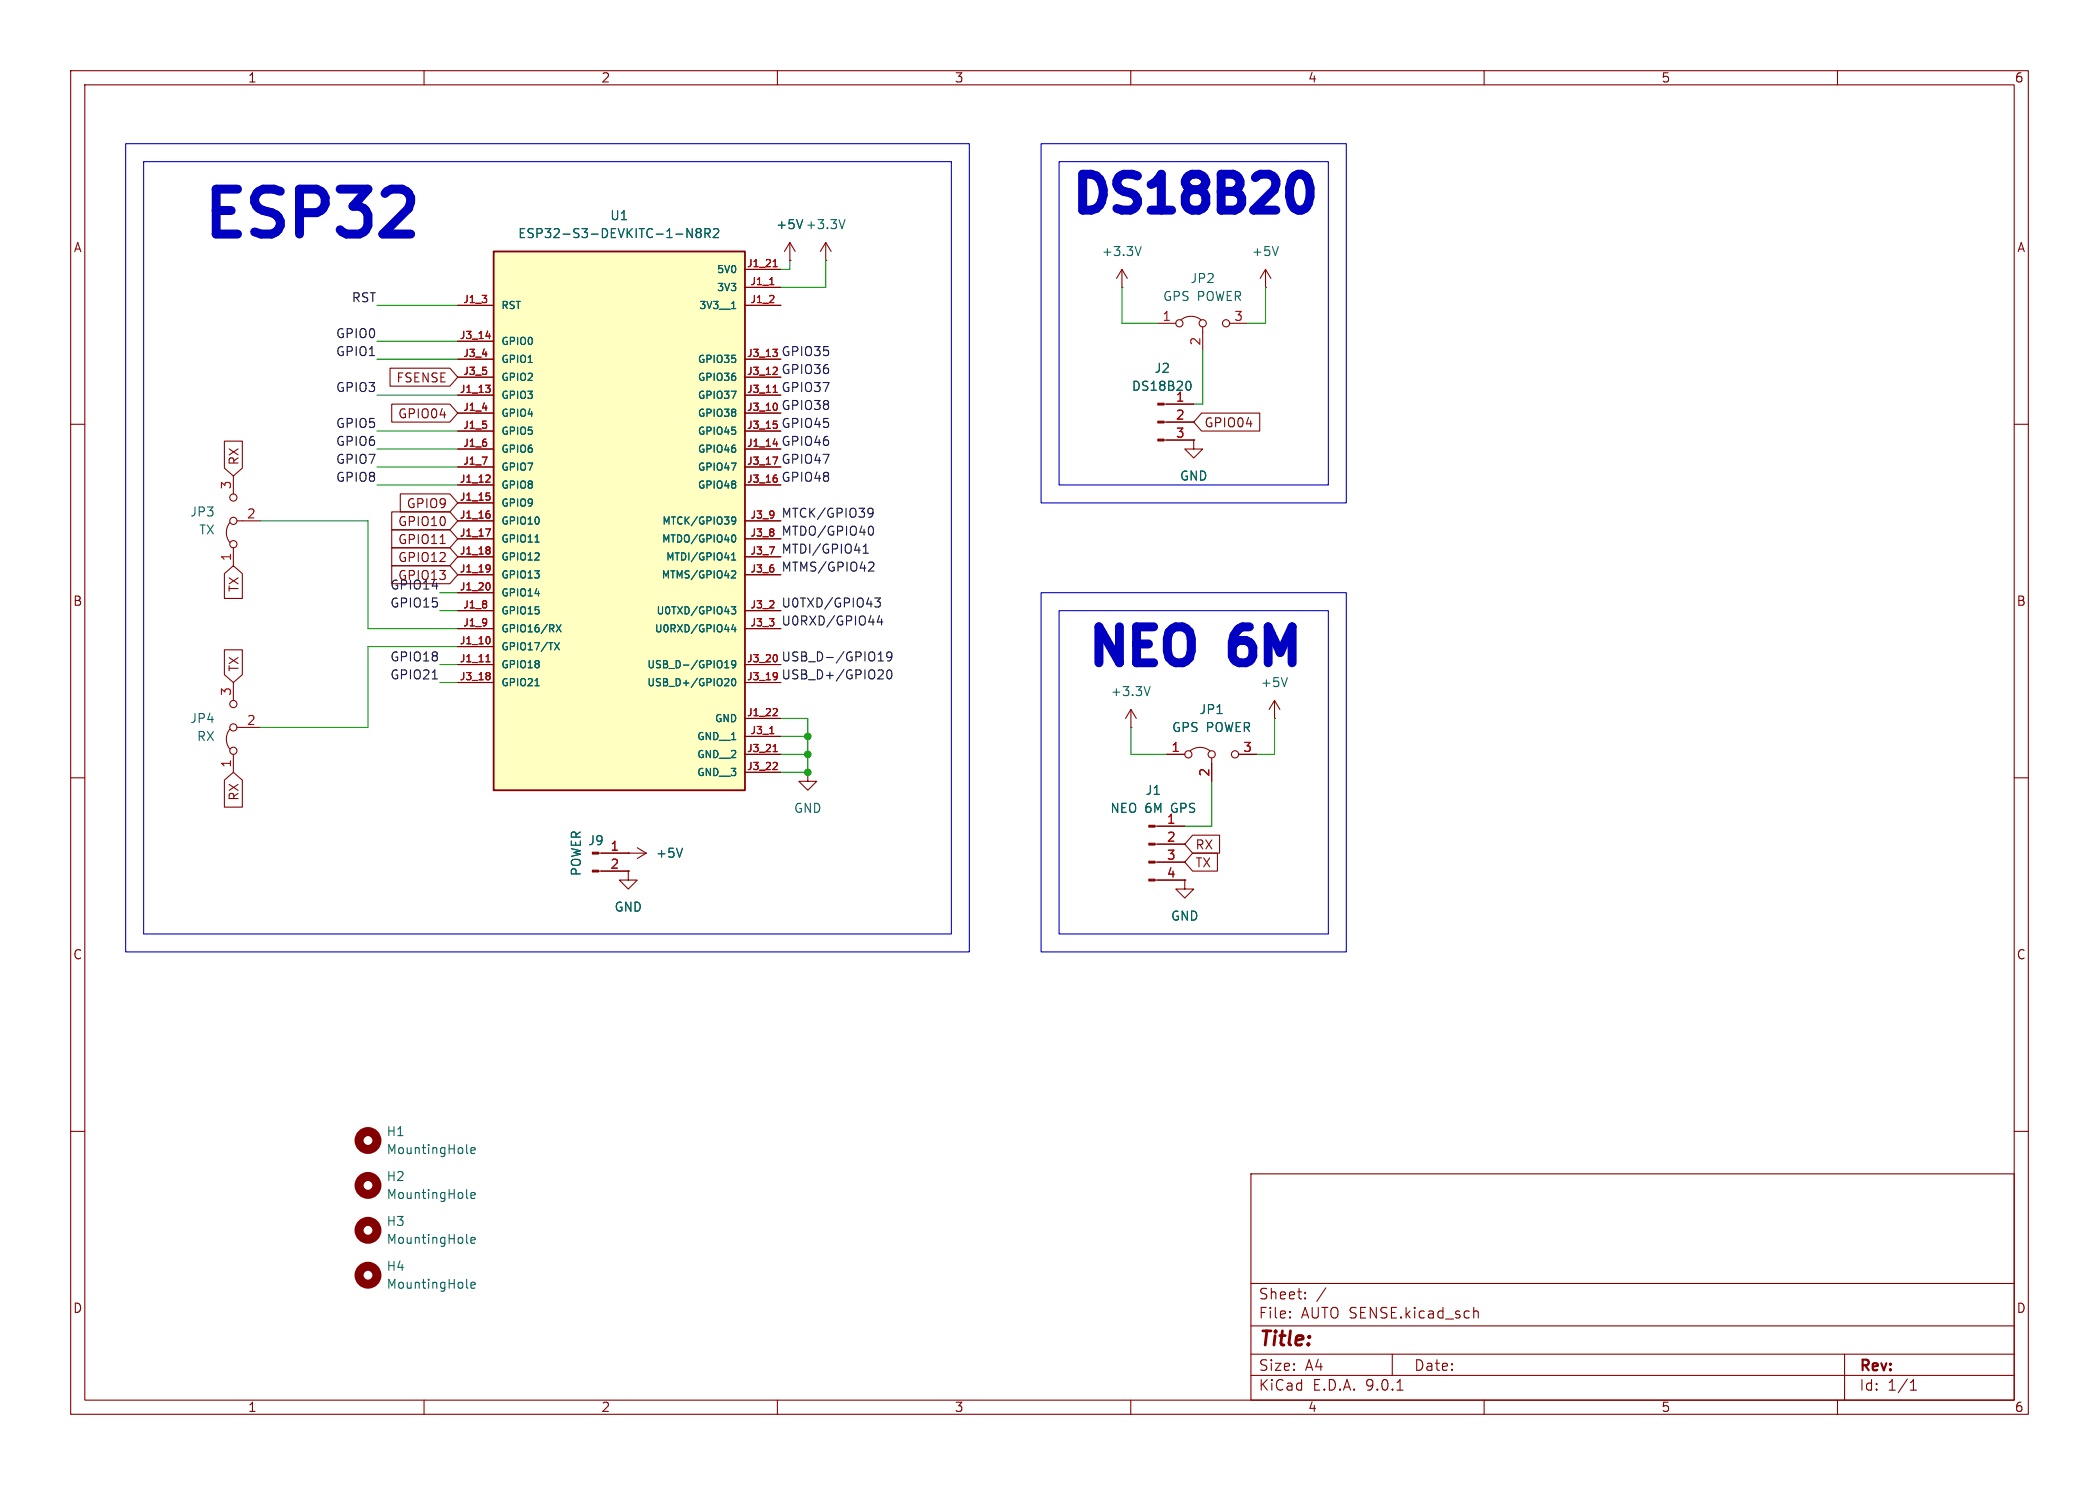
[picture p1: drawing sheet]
<svg xmlns="http://www.w3.org/2000/svg" width="297mm" height="210mm" viewBox="0 0 297 210" stroke-linecap="round" stroke-linejoin="round" font-family="sans-serif">
<g fill="none" stroke="#840000" stroke-width=".15">
<path d="M10 10h277v190h-277zM12 12h273v186h-273zM60 10v2M110 10v2M160 10v2M210 10v2M260 10v2M116.8 36.8h.1M116.8 34.3l-.7 1.3M116.8 34.3l.8 1.3M116.8 34.3v2.5M10 60h2"/>
<path d="M168.9 62.2v1.3h1.3l-1.3 1.3-1.3-1.3h1.3M168.9 62.2h.1M285 60h2M10 110h2M90.2 119.9l1.2 .8M114.3 109.2v1.3h1.3l-1.3 1.3-1.3-1.3h1.3M114.3 109.2h.1M165.1 106.7h2.5M168.4 106.2a2.26 2.26 0 0 1 2.8 0M171.4 107.2v3.3M175.3 106.7h2.5M285 110h2"/>
<path d="M88.9 120.7h.1M88.9 123.2v1.3h1.3l-1.3 1.2-1.3-1.2h1.3M88.9 123.2h.1M88.9 120.7h2.5M91.4 120.7l-1.2 .7M10 160h2M177 166h108v32h-108zM285 160h2M60 198v2M110 198v2M160 198v2M177 194.5h108"/>
<path d="M177 191.5h108M177 187.5h108M177 181.5h108M182.5 186.3h.1l-.1 .1M182.5 186.3v.1M182.5 185.5v.1M182.5 185.5h.1l-.1 .1M184.7 183.6v.1M184.7 183.6h-.1l.1 .1M184.7 182.8v.1M184.7 182.8h-.1l.1 .1M187.6 182.1l-1.3 2"/>
<path d="M197 191.5v3M197.7 196.6h.8M208.5 184.9v1.5M208.5 185.5a.37 .37 0 0 1 .7 .1v.8M210 198v2M260 198v2M261 191.5v6.5M270.3 196.6h.9M270.3 195.5l.4-.4v1.5"/>
<circle cx="168.1" cy="106.7" r=".51"/>
<circle cx="171.5" cy="106.7" r=".51"/>
<circle cx="174.8" cy="106.7" r=".51"/>
</g>
<circle cx="52.1" cy="174" r="1.27" fill="none" stroke="#840000" stroke-width="1.3"/>
<path d="M119.6 31.1l-.5 1.2M96.6 120l-.5 1.2M66 175.7l.2 .1M66.6 175.4l.6-.1v-.2l-.4-.1-.2 .2 .1 .6h.5" fill="none" stroke="#006464" stroke-width=".15"/>
<path d="M69.8 35.6h35.6v76.2h-35.6z" fill="#ffffc2"/>
<path d="M69.8 35.6h35.6v76.2h-35.6z" fill="none" stroke="#840000" stroke-width=".25"/>
<g fill="none" stroke="#840000" stroke-width=".15">
<path d="M105.4 38.1h5.1M111.8 36.8h.1M111.8 34.3l-.8 1.3M111.8 34.3l.7 1.3M111.8 34.3v2.5M158.7 38.1l-.7 1.3M158.7 38.1l.8 1.3M158.7 38.1v2.5M179.1 38.1l-.8 1.3M179.1 38.1l.7 1.3M179.1 38.1v2.5M55.2 52.1h8.5l1.1 1.2-1.1 1.3h-8.5z"/>
<path d="M55.4 57.1h8.3l1.1 1.3-1.1 1.3h-8.3zM64.8 43.2h5M64.8 48.3h5M64.8 50.8h5M64.8 53.3h5M64.8 55.9h5M64.8 58.4h5M105.4 43.2h5.1M105.4 50.8h5.1M105.4 53.3h5.1M105.4 55.9h5.1M105.4 58.4h5.1"/>
<path d="M105.4 40.6h5.1M158.7 40.6h.1M163.8 45.7h2.6M164.7 57.2h4.2M164.7 59.7h4.2M167.1 45.2a2.26 2.26 0 0 1 2.8 0M170 58.4h8.2v2.6h-8.2l-1.1-1.3zM170.2 46.2v3.3M174 45.7h2.5M179.1 40.6h.1M31.7 62.4h2.6v3.8l-1.3 1.1-1.3-1.1zM32.5 73.9a2.26 2.26 0 0 0 0 2.8"/>
<path d="M33 67.3v2.6M33 77.5v2.5M33.5 73.7h3.3M55.4 74.9h8.3l1.1 1.3-1.1 1.3h-8.3zM55.4 72.4h8.3l1.1 1.3-1.1 1.2h-8.3zM55.4 77.5h8.3l1.1 1.2-1.1 1.3h-8.3zM56.6 69.8h7.1l1.1 1.3-1.1 1.3h-7.1zM62.3 76.9h.7M64.8 61h5M64.8 63.5h5M64.8 66h5M64.8 68.6h5"/>
<path d="M64.8 71.1h5M64.8 73.7h5M64.8 76.2h5M64.8 78.7h5M105.4 61h5.1M105.4 63.5h5.1M105.4 66h5.1M105.4 68.6h5.1M105.4 73.7h5.1M105.4 76.2h5.1M105.4 78.7h5.1M164.7 62.2h4.2"/>
<path d="M168.9 62.2h.1M31.7 81.1l1.3-1.1 1.3 1.1v3.5h-2.6zM31.7 91.9h2.6v3.5l-1.3 1.1-1.3-1.1zM33 96.5v2.6M55.4 80h8.3l1.1 1.3-1.1 1.3h-8.3zM64.8 81.3h5M64.8 83.8h5M64.8 86.4h5M64.8 94h5M64.8 96.5h5M64.8 88.9h5M64.8 91.4h5"/>
<path d="M105.4 81.3h5.1M105.4 86.4h5.1M105.4 94h5.1M105.4 96.5h5.1M105.4 88.9h5.1M180.3 99.1l-.7 1.2M180.3 99.1l.8 1.2M180.3 99.1v2.5M31.7 110.3l1.3-1.1 1.3 1.1v3.8h-2.6zM32.5 103.1a2.26 2.26 0 0 0 0 2.8M33 106.7v2.5M33.5 102.9h3.3"/>
<path d="M105.4 101.6h5.1M105.4 104.1h5.1M105.4 106.7h5.1M105.4 109.2h5.1M160 102.9h.1M160 100.3l-.7 1.3M160 100.3l.8 1.3M160 100.3v2.6M163.4 116.8h4.2M163.4 119.4h4.2M165.1 106.7h2.5M168.8 118.1h3.8v2.6h-3.8l-1.2-1.3z"/>
<path d="M171.4 108v2.5M175.3 106.7h2.5M180.3 101.6h.1M84.7 120.7h4.2M84.7 123.2h4.2M88.9 120.7h.1M88.9 123.2h.1M163.4 121.9h4.2M163.4 124.5h4.2M167.6 124.5v1.2h1.3l-1.3 1.3-1.2-1.3h1.2M167.6 124.5h.1M168.8 120.6h3.5v2.6h-3.5l-1.2-1.3z"/>
<circle cx="166.9" cy="45.7" r=".51"/>
<circle cx="170.2" cy="45.7" r=".51"/>
<circle cx="173.5" cy="45.7" r=".51"/>
<circle cx="33" cy="77" r=".51"/>
<circle cx="33" cy="73.7" r=".51"/>
<circle cx="33" cy="70.4" r=".51"/>
<circle cx="33" cy="99.6" r=".51"/>
<circle cx="33" cy="106.2" r=".51"/>
<circle cx="33" cy="102.9" r=".51"/>
</g>
<g fill="none" stroke="#a90000" stroke-width=".15">
<path d="M109.4 37.7h.6M109.6 36.8l.1-.1v1M68.7 54.5h.6l-.3 .4M68.8 47.5h.6M69.2 54.9l.1 .2-.1 .3M108.9 40.3h.6M109.4 49.4h.6l-.4 .4M109.4 55.5h.6M109.4 59.6h.5M109.6 54.6l.1-.1v1M109.8 51.9l.2 .2M109.9 49.8l.1 .2"/>
<path d="M109.9 57.1l.1 .3M109.9 60l.1 .1M110 50.2l-.1 .2M110 52.2l-.6 .8h.6M110 57.6l-.1 .3M68.7 74.8h.7l-.4 1M68.8 69.7h.5M69.1 67.2l.2 .2v.2l-.6 .6h.6M69.2 70.2l.1 .1-.1 .4M69.2 72.7l.1 .1-.1 .4M69.2 77.4l.1 .1-.1 .2M69.2 77.8l.1 .2-.1 .3"/>
<path d="M69.2 79.9l.1 .1a.86 .86 0 0 1-.1 .8M109.4 64.6h.6l-.4 1.1M109.4 62.8h.6M109.9 67.6l.1 .2M110 60.4l-.1 .1M110 68l-.1 .1M68.8 93.6h.5M69 92.7l.1-.1v1M69.2 82.5l.1 .3-.1 .5M69.2 90.1l.1 .3-.1 .6M69.2 95.2l.1 .1-.1 .2M69.2 95.6l.1 .1-.1 .4"/>
<path d="M69.3 80.3l-.1 .2M109.9 92.7l.1 .3-.1 .5M109.9 95.2a.86 .86 0 0 1-.1 .8M110 95.6l-.1 .1M108.9 103.8h.6M109.4 106.3h.6M109.6 105.4l.1-.1v1M109.8 100.2l.2 .2-.1 .2-.5 .6h.6M109.8 107.8l.2 .2-.1 .3-.5 .5h.6"/>
</g>
<g fill="none" stroke="#006464" stroke-width=".15">
<path d="M97.9 32.3v1.3l-.7-1.3v1.3M98.7 32.9l-.2-.3 .2-.3h.3l.2 .3-.2 .3M98.7 32.9l-.2 .2v.4l.2 .1 .4-.1 .1-.1v-.3l-.2-.2M98.7 32.9h.3M99.8 33l.6-.1 .1-.1-.1-.3-.2-.2h-.4v1.3M100.1 33l.4 .6M101 32.5l.1-.2h.3l.2 .2 .1 .2-.1 .2-.7 .7h.8M161.5 34.9l-.5 1.2M180.9 34.9l-.4 1.2M103.5 43.6h.6M168.1 53.9a.69 .69 0 0 1 .3 1.2l-.3 .1M75.7 76.7h.6"/>
<path d="M103.5 73.3l.2-.2 .4 .1a.67 .67 0 0 1-.3 .9h-.2M103.5 73.5l.2 .2h.3l.1-.2M103.5 79.2h.6M103.5 78.5l.3-.3v1M103.6 75.7l.2-.1a.54 .54 0 0 1 .3 .6 .54 .54 0 0 1-.3 .5l-.2-.1M75.7 97h.6M78.5 90.9l.6 1M78.7 88.3l.7 1.1M79.1 90.9l-.6 1M79.4 88.3l-.7 1.1M102.6 94.4h.5M102.6 93.7l.2-.3v1"/>
<path d="M102.9 96l.2 .2v.2l-.6 .6h.6M103.5 85.8h.6l-.3 .4 .3 .1v.4l-.2 .1-.4-.1M103.6 80.8l.3-.1 .2 .3-.6 .7h.6M103.6 96.1l.2-.1a.54 .54 0 0 1 .3 .5 .54 .54 0 0 1-.3 .5l-.2-.1-.1-.3zM103.8 88.3l-.3 .7h.6M104 88.7v.7M104.1 93.9l-.2 .2h-.2l-.2-.2 .1-.4 .3-.1 .2 .1a.67 .67 0 0 1-.3 .9h-.2M96.6 120l-.5 1.2M66 169.3l.2 .2M66 163l.2 .1M66.6 169.1l.6-.2v-.2l-.4-.1-.2 .2 .1 .6h.5M66.6 162.7l.6-.1v-.2l-.4-.1-.2 .2 .1 .6h.5"/>
<path d="M66 182l.2 .2M66.6 181.8l.6-.2v-.2l-.4-.1-.2 .2 .1 .6h.5"/>
</g>
<g fill="#840000" stroke="#840000" stroke-width=".15">
<path d="M163.8 57h.9v.3h-.9z"/>
<path d="M163.8 59.6h.9v.2h-.9z"/>
<path d="M163.8 62.1h.9v.3h-.9z"/>
<path d="M83.8 120.5h.9v.3h-.9z"/>
<path d="M83.8 123.1h.9v.2h-.9z"/>
<path d="M162.6 116.7h.8v.3h-.8z"/>
<path d="M162.6 119.3h.8v.2h-.8z"/>
<path d="M162.6 121.8h.8v.2h-.8z"/>
<path d="M162.6 124.3h.8v.3h-.8z"/>
</g>
<g fill="none" stroke="#840000" stroke-width="1.3">
<circle cx="52.1" cy="161.3" r="1.27"/>
<circle cx="52.1" cy="167.6" r="1.27"/>
<circle cx="52.1" cy="180.3" r="1.27"/>
</g>
<g fill="none" stroke="#0f0f0f" stroke-width=".15">
<path d="M122.1 78.2h.8M122.1 77.3l.4-.3v1.2M122.9 71.9h.4l.2 .1a.84 .84 0 0 1-.3 1.1h-.3M123 74.5l.2-.1a.69 .69 0 0 1 .3 1.2l-.2 .1-.3-.1M123.1 79.5l.4 .1 .2 .3-.1 .1-.7 .8h.8M123.5 72.4l-.2 .3-.4-.1M61.2 96h.7M123.8 84.6h.8l-.5 .5 .4 .1v.5l-.2 .1h-.3l-.2-.1M124.3 93.5h.7M124.4 92.5l.2-.3v1.3M124.4 87.1l-.3 .9h.8M124.7 87.5v.9"/>
<path d="M124.7 94.7l.3 .3-.1 .3-.7 .7h.8M125.6 94.9l.2-.2a.69 .69 0 0 1 .3 1.2l-.2 .1a.69 .69 0 0 1-.3-1.1zM126.2 92.7l-.2 .3-.4-.1-.1-.2v-.3l.1-.1 .4-.1 .1 .1a.84 .84 0 0 1-.3 1.2h-.2"/>
</g>
<g fill="none" stroke="#009600" stroke-width=".15">
<path d="M111.8 36.8v1.3h-1.3M116.8 36.8v3.8h-6.3M53.3 50.8h11.5M53.3 43.2h11.5M53.3 48.3h11.5M53.3 55.9h11.5M158.7 40.6v5.1h5.1M170.2 49.5v7.7h-1.3M179.1 40.6v5.1h-2.6M36.8 73.7h15.3v15.2h12.7M53.3 63.5h11.5M53.3 61h11.5"/>
<path d="M53.3 66h11.5M53.3 68.6h11.5M62.2 96.5h2.6M62.2 94h2.6M62.2 86.4h2.6M62.2 83.8h2.6M64.8 91.4h-12.7v11.5h-15.3M110.5 106.7h3.8M110.5 101.6h3.8v7.6h-3.8M110.5 104.1h3.8M160 102.9v3.8h5.1M171.4 110.5v6.3h-3.8"/>
<path d="M180.3 101.6v5.1h-2.5"/>
</g>
<path d="M54.2 33.1h3.9M57.8 27.4l.3 .6v.6l-.3 .9M183.2 24.9a1.21 1.21 0 0 1 1.9 .7 4 4 0 0 1-.5 3.9l-.4 .2h-.5l-.5-.2" fill="none" stroke="#0000c2" stroke-width="1.3"/>
<path d="M17.8 20.3h119.4v114.3h-119.4zM20.3 22.9h114.3v109.2h-114.3zM147.3 20.3h43.2v50.8h-43.2zM149.9 22.9h38.1v45.7h-38.1zM147.3 83.8h43.2v50.8h-43.2zM149.9 86.4h38.1v45.7h-38.1z" fill="none" stroke="#0000c2" stroke-width=".15"/>
<g fill="#009600" stroke="#009600" stroke-width=".15">
<circle cx="114.3" cy="109.2" r=".46"/>
<circle cx="114.3" cy="106.7" r=".46"/>
<circle cx="114.3" cy="104.1" r=".46"/>
</g>
<text font-size="8.8" fill="#0000c2" x="27.8" y="35.3">ESP32</text>
<g font-size="7.1" fill="#0000c2">
<text x="150.6" y="31.9">DS18B20</text>
<text x="152.9" y="95.9">NEO</text>
<text x="174.8" y="95.9">6M</text>
</g>
<text font-size="2.8" fill="#840000" x="178" y="190.9">Title:</text>
<g font-size="2.1" fill="#840000">
<text x="178" y="184">Sheet:</text>
<text x="178" y="186.7">File:</text>
<text x="184.1" y="186.7">AUTO SENSE.kicad_sch</text>
<text x="178" y="196.9">KiCad</text>
<text x="178" y="194.1">Size:</text>
<text x="184.7" y="194.1">A4</text>
<text x="185.7" y="196.9">E.D.A.</text>
<text x="193.3" y="196.9">9.0.1</text>
<text x="200" y="194.1">Date:</text>
<text x="263" y="194.3">Rev:</text>
<text x="263" y="196.9">Id:</text>
<text x="267.1" y="196.9">1/1</text>
</g>
<g font-size="1.8" fill="#840000">
<text x="35" y="11.9">1</text>
<text x="85" y="11.9">2</text>
<text x="135" y="11.9">3</text>
<text x="185" y="11.9">4</text>
<text x="235" y="11.9">5</text>
<text x="285" y="11.9">6</text>
<text x="10.3" y="35.9">A</text>
<text x="285.3" y="35.9">A</text>
<text x="56" y="54.3">FSENSE</text>
<text x="56.2" y="59.4">GPIO04</text>
<text x="34" y="65.9" transform="rotate(-90 34 65.9)">RX</text>
<text x="170.3" y="60.6">GPIO04</text>
<text x="56.2" y="77.2">GPIO11</text>
<text x="56.2" y="74.6">GPIO10</text>
<text x="57.5" y="72.1">GPIO9</text>
<text x="34" y="83.8" transform="rotate(-90 34 83.8)">TX</text>
<text x="56.2" y="79.7">GPIO12</text>
<text x="10.3" y="85.9">B</text>
<text x="285.3" y="85.9">B</text>
<text x="34" y="95.1" transform="rotate(-90 34 95.1)">TX</text>
<text x="34" y="113.3" transform="rotate(-90 34 113.3)">RX</text>
<text x="169.1" y="120.3">RX</text>
<text x="169.1" y="122.9">TX</text>
<text x="10.3" y="135.9">C</text>
<text x="285.3" y="135.9">C</text>
<text x="10.3" y="185.9">D</text>
<text x="285.3" y="185.9">D</text>
<text x="35" y="199.9">1</text>
<text x="85" y="199.9">2</text>
<text x="135" y="199.9">3</text>
<text x="185" y="199.9">4</text>
<text x="235" y="199.9">5</text>
<text x="285" y="199.9">6</text>
</g>
<g font-size="1.8" fill="#006464">
<text x="73.2" y="33.9">ESP32-S3-DEVKITC-1-N8R2</text>
<text x="86.3" y="31.3">U1</text>
<text x="109.7" y="32.6">+5V +3.3V</text>
<text x="109.7" y="32.6">+5V</text>
<text x="155.8" y="36.4">+3.3V</text>
<text x="168.4" y="40.2">JP2</text>
<text x="177" y="36.4">+5V</text>
<text x="164.5" y="42.8">GPS POWER</text>
<text x="163.3" y="52.9">J2</text>
<text x="160.1" y="55.5">DS18B20</text>
<text x="166.9" y="68.2">GND</text>
<text x="26.8" y="73.3">JP3</text>
<text x="28.1" y="75.8">TX</text>
<text x="157.1" y="98.7">+3.3V</text>
<text x="169.6" y="101.2">JP1</text>
<text x="178.3" y="97.4">+5V</text>
<text x="26.8" y="102.5">JP4</text>
<text x="27.8" y="105">RX</text>
<text x="165.8" y="103.7">GPS POWER</text>
<text x="162" y="112.6">J1</text>
<text x="83.1" y="119.7">J9</text>
<text x="112.3" y="115.2">GND</text>
<text x="157" y="115.2">NEO 6M</text>
<text x="165.8" y="115.2">GPS</text>
<text x="82.4" y="124" transform="rotate(-90 82.4 124)">POWER</text>
<text x="92.7" y="121.5">+5V</text>
<text x="86.9" y="129.1">GND</text>
<text x="165.6" y="130.4">GND</text>
<text x="54.6" y="160.9">H1</text>
<text x="54.6" y="167.2">H2</text>
<text x="54.6" y="163.4">MountingHole</text>
<text x="54.6" y="173.6">H3</text>
<text x="54.6" y="169.8">MountingHole</text>
<text x="54.6" y="176.1">MountingHole</text>
<text x="54.6" y="179.9">H4</text>
<text x="54.6" y="182.5">MountingHole</text>
</g>
<g font-size="1.8" fill="#0f0f0f">
<text x="47.5" y="47.9">GPIO0</text>
<text x="49.7" y="42.8">RST</text>
<text x="47.5" y="50.5">GPIO1</text>
<text x="47.5" y="55.5">GPIO3</text>
<text x="110.5" y="55.5">GPIO37</text>
<text x="47.5" y="60.6">GPIO5</text>
<text x="47.5" y="63.2">GPIO6</text>
<text x="47.5" y="65.7">GPIO7</text>
<text x="110.5" y="65.7">GPIO47</text>
<text x="110.5" y="63.2">GPIO46</text>
<text x="47.5" y="68.2">GPIO8</text>
<text x="110.5" y="75.9">MTDO/GPIO40</text>
<text x="110.5" y="73.3">MTCK/GPIO39</text>
<text x="55.1" y="83.5">GPIO14</text>
<text x="56.2" y="82.2">GPIO13</text>
<text x="110.5" y="78.4">MTDI/GPIO41</text>
<text x="110.5" y="80.9">MTMS/GPIO42</text>
<text x="55.1" y="86">GPIO15</text>
<text x="110.5" y="88.6">U0RXD/GPIO44</text>
<text x="110.5" y="86">U0TXD/GPIO43</text>
<text x="55.1" y="93.6">GPIO18</text>
<text x="110.5" y="93.6">USB_D-/GPIO19</text>
<text x="55.1" y="96.2">GPIO21</text>
<text x="110.5" y="96.2">USB_D+/GPIO20</text>
</g>
<g font-size="1.8" fill="#a90000">
<text x="164.4" y="45.5">1</text>
<text x="174.6" y="45.5">3</text>
<text x="110.5" y="53">GPIO36</text>
<text x="110.5" y="50.5">GPIO35</text>
<text x="169.9" y="49" transform="rotate(-90 169.9 49)">2</text>
<text x="110.5" y="58.1">GPIO38</text>
<text x="166.3" y="56.9">1</text>
<text x="166.3" y="59.4">2</text>
<text x="110.5" y="60.6">GPIO45</text>
<text x="166.3" y="62">3</text>
<text x="32.8" y="69.3" transform="rotate(-90 32.8 69.3)">3</text>
<text x="110.5" y="68.2">GPIO48</text>
<text x="34.9" y="73.4">2</text>
<text x="32.8" y="79.4" transform="rotate(-90 32.8 79.4)">1</text>
<text x="32.8" y="98.5" transform="rotate(-90 32.8 98.5)">3</text>
<text x="34.9" y="102.6">2</text>
<text x="165.7" y="106.4">1</text>
<text x="175.8" y="106.4">3</text>
<text x="32.8" y="108.7" transform="rotate(-90 32.8 108.7)">1</text>
<text x="171.2" y="109.9" transform="rotate(-90 171.2 109.9)">2</text>
<text x="165" y="116.6">1</text>
<text x="165" y="119.1">2</text>
<text x="86.3" y="120.4">1</text>
<text x="86.3" y="122.9">2</text>
<text x="165" y="121.7">3</text>
<text x="165" y="124.2">4</text>
</g>
<g font-size="1.4" fill="#006464">
<text x="101.3" y="38.8">5V0</text>
<text x="101.3" y="41.4">3V3</text>
<text x="70.9" y="43.9">RST</text>
<text x="98.8" y="43.9">3V3__1</text>
<text x="70.9" y="49">GPIO0</text>
<text x="70.9" y="51.5">GPIO1</text>
<text x="98.6" y="51.5">GPIO35</text>
<text x="70.9" y="54.1">GPIO2</text>
<text x="70.9" y="56.6">GPIO3</text>
<text x="70.9" y="59.2">GPIO4</text>
<text x="98.6" y="54.1">GPIO36</text>
<text x="98.6" y="56.6">GPIO37</text>
<text x="98.6" y="59.2">GPIO38</text>
<text x="70.9" y="61.7">GPIO5</text>
<text x="70.9" y="64.2">GPIO6</text>
<text x="98.6" y="61.7">GPIO45</text>
<text x="98.6" y="64.2">GPIO46</text>
<text x="70.9" y="66.8">GPIO7</text>
<text x="70.9" y="69.3">GPIO8</text>
<text x="70.9" y="71.9">GPIO9</text>
<text x="98.6" y="66.8">GPIO47</text>
<text x="98.6" y="69.3">GPIO48</text>
<text x="70.9" y="74.4">GPIO10</text>
<text x="70.9" y="76.9">GPIO11</text>
<text x="93.5" y="76.9">MTDO/GPIO40</text>
<text x="93.6" y="74.4">MTCK/GPIO39</text>
<text x="70.9" y="79.5">GPIO12</text>
<text x="70.9" y="82">GPIO13</text>
<text x="93.5" y="82">MTMS/GPIO42</text>
<text x="94.1" y="79.5">MTDI/GPIO41</text>
<text x="70.9" y="84.6">GPIO14</text>
<text x="70.9" y="87.1">GPIO15</text>
<text x="70.9" y="89.6">GPIO16/RX</text>
<text x="92.5" y="89.6">U0RXD/GPIO44</text>
<text x="92.8" y="87.1">U0TXD/GPIO43</text>
<text x="70.9" y="94.7">GPIO18</text>
<text x="70.9" y="92.2">GPIO17/TX</text>
<text x="91.5" y="94.7">USB_D-/GPIO19</text>
<text x="70.9" y="97.3">GPIO21</text>
<text x="91.5" y="97.3">USB_D+/GPIO20</text>
<text x="98.5" y="104.9">GND__1</text>
<text x="98.5" y="107.4">GND__2</text>
<text x="101" y="102.3">GND</text>
<text x="98.5" y="110">GND__3</text>
</g>
<g font-size="1.4" fill="#a90000">
<text x="105.6" y="37.8">J1_21</text>
<text x="106.1" y="40.4">J1_1</text>
<text x="65.4" y="42.9">J1_3</text>
<text x="106.1" y="42.9">J1_2</text>
<text x="65" y="48">J3_14</text>
<text x="65.4" y="50.5">J3_4</text>
<text x="65.4" y="53.1">J3_5</text>
<text x="105.6" y="50.5">J3_13</text>
<text x="105.6" y="53.1">J3_12</text>
<text x="65" y="55.6">J1_13</text>
<text x="65.4" y="58.2">J1_4</text>
<text x="105.6" y="55.6">J3_11</text>
<text x="105.6" y="58.2">J3_10</text>
<text x="65.4" y="60.7">J1_5</text>
<text x="65.4" y="63.2">J1_6</text>
<text x="65.4" y="65.8">J1_7</text>
<text x="105.6" y="60.7">J3_15</text>
<text x="105.6" y="63.2">J1_14</text>
<text x="105.6" y="65.8">J3_17</text>
<text x="65" y="68.3">J1_12</text>
<text x="65" y="70.9">J1_15</text>
<text x="105.6" y="68.3">J3_16</text>
<text x="65" y="73.4">J1_16</text>
<text x="65" y="75.9">J1_17</text>
<text x="106.1" y="73.4">J3_9</text>
<text x="106.1" y="75.9">J3_8</text>
<text x="65" y="78.5">J1_18</text>
<text x="65" y="81">J1_19</text>
<text x="65" y="83.6">J1_20</text>
<text x="106.1" y="78.5">J3_7</text>
<text x="106.1" y="81">J3_6</text>
<text x="65.4" y="86.1">J1_8</text>
<text x="65.4" y="88.6">J1_9</text>
<text x="106.1" y="86.1">J3_2</text>
<text x="106.1" y="88.6">J3_3</text>
<text x="65" y="93.7">J1_11</text>
<text x="65" y="91.2">J1_10</text>
<text x="105.6" y="93.7">J3_20</text>
<text x="65" y="96.3">J3_18</text>
<text x="105.6" y="96.3">J3_19</text>
<text x="105.6" y="101.3">J1_22</text>
<text x="105.6" y="106.4">J3_21</text>
<text x="106.1" y="103.9">J3_1</text>
<text x="105.6" y="109">J3_22</text>
</g>
</svg>
